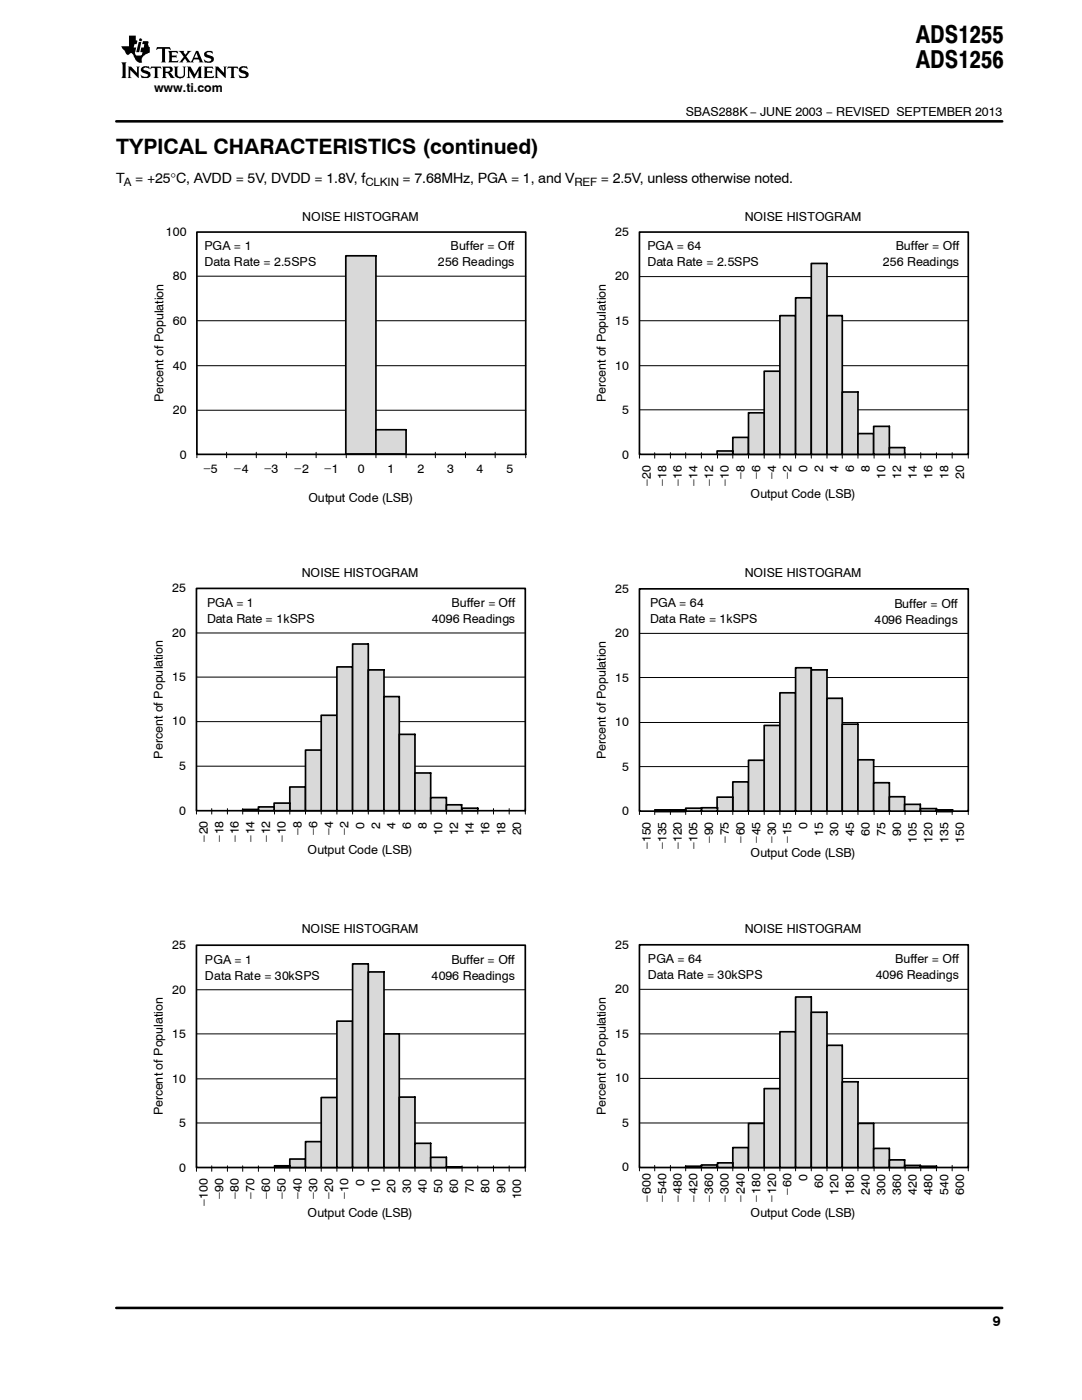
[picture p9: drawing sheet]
<svg xmlns="http://www.w3.org/2000/svg" width="216mm" height="279mm" viewBox="0 0 216 279" stroke-linecap="round" stroke-linejoin="round" font-family="sans-serif">
<path d="M23.2 24.2h176.8" fill="none" stroke="#000" stroke-width=".51"/>
<g fill="#000">
<path d="M27.7 8.4h.5l-.4 2h-.6z"/>
<path d="M27.8 7.8a.33 .33 0 0 1 .4-.1 .33 .33 0 0 1 .1 .5h-.4z" fill-rule="evenodd"/>
<path d="M25.7 7.1h1.4v.9l.3 .1-.1 .7h-.5l-.1 .7h.5l-.2 .8a.55 .55 0 0 0 .2 .8l1.1-.1 .1-.6h-.4v-.2l.2-.7h.5l.1-.7h-.4l.1-.6 1.1 .1-.1 .7 .4 .4v1l-.1 .2-.8 .2-.6 .5-.1 .4v.8l-.6-.1a1.69 1.69 0 0 1-1-1.3l-.5-.5h-.1a.57 .57 0 0 1-1 .2l-.1-.6-.6-.5-.2-.5h1.5z" fill-rule="evenodd"/>
<path d="M33.5 10.2h1.9l.2 .5-.5-.3h-.8v.7l.9-.1v.6l-.1-.2h-.8v.8h1l.3-.3-.1 .5h-2l.3-.3v-1.6z" fill-rule="evenodd"/>
<path d="M35.6 10.2h1.1v.3l.3 .4 .4-.5-.1-.2h.9l-1 1.1 .8 1.1 .2-.1 .9-2.1h.4l.9 2.1 .2 .1h-1h.2l-.2-.5h-.9l-.2 .3 .2 .2h-1.5l.1-.1-.4-.6-.5 .6 .2 .1h-1l.5-.2 .6-.9-.6-.8z" fill-rule="evenodd"/>
<path d="M40.8 10.5l.5-.3h1l.1 .6-.4-.4h-.6l-.2 .2v.2l.5 .2a.82 .82 0 0 1 .8 .4 .82 .82 0 0 1 0 .9l-.4 .2h-1.2l-.3-.6a1.11 1.11 0 0 0 1.2 .3l.4-.2a.87 .87 0 0 0-1-.5l-.5-.5z" fill-rule="evenodd"/>
</g>
<path d="M39.2 10.6l.3 .9h-.7z" fill="#fff"/>
<g fill="#000">
<path d="M24.2 12.4h1l-.1 .2v2.9l.1 .1h-1l.3-.4v-2.3z" fill-rule="evenodd"/>
<path d="M25.5 13.3h.7l1.1 1.3v-1.2l-.1-.1h.7l-.2 .2v2.1l-1.7-1.6v1.4l.2 .2h-.7l.2-.2v-2z" fill-rule="evenodd"/>
<path d="M28.2 13.5h.1a1.15 1.15 0 0 1 1.3-.2l.1-.1 .2 .6-.4-.2a.69 .69 0 0 0-.9 0l.1 .4 .4 .1a.82 .82 0 0 1 .8 .5 .82 .82 0 0 1-.2 .9l-1.4 .1-.3-.7 .7 .4 .8-.1v-.4l-.6-.2a.77 .77 0 0 1-.7-1z" fill-rule="evenodd"/>
<path d="M30.1 13.3h2l.2 .5-.3-.3h-.6v1.9l.3 .2h-1.1l.3-.3v-1.7l-.6-.1-.3 .3z" fill-rule="evenodd"/>
<path d="M32.3 13.3h1.8l.3 .2v.7l-.5 .3 1 1.1-.9-.1-.1-.3a.76 .76 0 0 0-.9-.6v.7l.3 .3h-1l.2-.2v-1.9z" fill-rule="evenodd"/>
<path d="M34.6 13.3h1l-.2 .2v1.5l.2 .3h.7l.3-.1 .1-1.7-.3-.2h.8l-.3 .2v1.3a.95 .95 0 0 1-1.5 .7l-.5-.4v-1.6z" fill-rule="evenodd"/>
<path d="M37.3 13.3h.7l.9 1.5 .8-1.5h.6l-.2 .1v2l.3 .2h-1l.2-.3v-1.2l-.8 1.6-1-1.6v1.1l.2 .4h-.7l.2-.2v-1.9z" fill-rule="evenodd"/>
<path d="M40.6 13.3h1.8l.2 .5-.4-.3-.9 .1v.6h.9l.1-.1v.5l-.3-.1h-.7v.7l1 .1 .5-.2-.2 .5h-2l.2-.2v-2z" fill-rule="evenodd"/>
<path d="M42.8 13.3h.7l1.2 1.3v-1.2l-.2-.1h.8l-.3 .2v2.1l-1.7-1.6v1.4l.3 .2h-.8l.2-.1v-2.1z" fill-rule="evenodd"/>
<path d="M45.5 13.3h1.9l.2 .5-.4-.3-.5 .1v1.7l.2 .3h-.9l.1-.2v-1.9h-.5l-.3 .3z" fill-rule="evenodd"/>
<path d="M47.8 13.5a1.15 1.15 0 0 1 1.4-.2l.1-.1 .1 .6-.3-.2a.69 .69 0 0 0-.9 0l.1 .4 .6 .1a.79 .79 0 0 1 .6 1.1v.1l-.4 .3h-1.3l-.2-.7 .7 .4 .7-.1 .1-.2-.6-.3a.79 .79 0 0 1-.7-1.1z" fill-rule="evenodd"/>
</g>
<path d="M33 13.5l.9 .1a.39 .39 0 0 1-.3 .6l-.6 .1z" fill-rule="evenodd" fill="#fff"/>
<path d="M31.3 9.4h2.6l.2 .5-.1 .1-.3-.3h-.8v2.6l.2 .1h-1l.2-.1v-2.6h-.8l-.3 .3z" fill-rule="evenodd" fill="#000"/>
<path d="M23.2 261h176.8" fill="none" stroke="#000" stroke-width=".51"/>
<path d="M39.3 46.3h65.6v44.4h-65.6z" fill="none" stroke="#000" stroke-width=".34"/>
<g fill="none" stroke="#000" stroke-width=".2">
<path d="M39.3 55.1h65.6M39.3 64h65.6M39.3 73h65.6M39.3 81.9h65.6M39.3 90.3v1.1M45.2 90.3v1.1M51.1 90.3v1.1M57.1 90.3v1.1M63.1 90.3v1.1M69.1 90.3v1.1M75 90.3v1.1M81 90.3v1.1"/>
<path d="M86.9 90.3v1.1M92.9 90.3v1.1M98.8 90.3v1.1M104.9 90.3v1.1"/>
</g>
<path d="M69 51.1h6v39.5h-6z" fill="#d9d9d9"/>
<path d="M69 51.1h6v39.5h-6z" fill="none" stroke="#000" stroke-width=".34"/>
<path d="M75 85.8h6v4.8h-6z" fill="#d9d9d9"/>
<path d="M127.6 46.3h65.6v44.4h-65.6zM75 85.8h6v4.8h-6z" fill="none" stroke="#000" stroke-width=".34"/>
<g fill="none" stroke="#000" stroke-width=".2">
<path d="M127.6 55.2h65.6M127.6 64h65.6M127.6 73h65.6M127.6 81.8h65.6M127.6 90.3v1.1M130.6 90.3v1.1M133.8 90.3v1.1M136.8 90.3v1.1M140 90.3v1.1M143.2 90.3v1.1M146.2 90.3v1.1M149.4 90.3v1.1"/>
<path d="M152.5 90.3v1.1M155.6 90.3v1.1M158.8 90.3v1.1M161.9 90.3v1.1M165 90.3v1.1M168.1 90.3v1.1M171.2 90.3v1.1M174.4 90.3v1.1M177.5 90.3v1.1M180.6 90.3v1.1M183.7 90.3v1.1M186.9 90.3v1.1"/>
<path d="M190 90.3v1.1M193.2 90.3v1.1"/>
</g>
<path d="M146.2 87.3h3.2v3.4h-3.2z" fill="#d9d9d9"/>
<path d="M146.2 87.3h3.2v3.4h-3.2z" fill="none" stroke="#000" stroke-width=".34"/>
<path d="M149.4 82.4h3.2v8.3h-3.2z" fill="#d9d9d9"/>
<path d="M149.4 82.4h3.2v8.3h-3.2z" fill="none" stroke="#000" stroke-width=".34"/>
<path d="M152.5 74.1h3.1v16.6h-3.1z" fill="#d9d9d9"/>
<path d="M152.5 74.1h3.1v16.6h-3.1z" fill="none" stroke="#000" stroke-width=".34"/>
<path d="M155.6 63h3.1v27.7h-3.1z" fill="#d9d9d9"/>
<path d="M155.6 63h3.1v27.7h-3.1z" fill="none" stroke="#000" stroke-width=".34"/>
<path d="M158.7 59.4h3.2v31.3h-3.2z" fill="#d9d9d9"/>
<path d="M158.8 59.4h3.1v31.3h-3.1z" fill="none" stroke="#000" stroke-width=".34"/>
<path d="M161.9 52.6h3.1v38.1h-3.1z" fill="#d9d9d9"/>
<path d="M161.9 52.6h3.1v38.1h-3.1z" fill="none" stroke="#000" stroke-width=".34"/>
<path d="M165 63h3.1v27.7h-3.1z" fill="#d9d9d9"/>
<path d="M165 63h3.1v27.7h-3.1z" fill="none" stroke="#000" stroke-width=".34"/>
<path d="M168.1 78.2h3.1v12.5h-3.1z" fill="#d9d9d9"/>
<path d="M168.1 78.2h3.1v12.5h-3.1z" fill="none" stroke="#000" stroke-width=".34"/>
<path d="M171.2 86.5h3.1v4.2h-3.1z" fill="#d9d9d9"/>
<path d="M171.2 86.5h3.1v4.2h-3.1z" fill="none" stroke="#000" stroke-width=".34"/>
<path d="M174.3 85.1h3.2v5.6h-3.2z" fill="#d9d9d9"/>
<path d="M174.3 85.1h3.2v5.6h-3.2z" fill="none" stroke="#000" stroke-width=".34"/>
<path d="M177.5 89.3h3v1.4h-3z" fill="#d9d9d9"/>
<path d="M177.5 89.3h3v1.4h-3z" fill="none" stroke="#000" stroke-width=".34"/>
<path d="M143.1 90h3.1v.7h-3.1z" fill="#d9d9d9"/>
<path d="M143.1 90h3.1v.7h-3.1zM39.2 117.4h65.6v44.4h-65.6z" fill="none" stroke="#000" stroke-width=".34"/>
<g fill="none" stroke="#000" stroke-width=".2">
<path d="M39.2 126.3h65.6M39.2 135.1h65.6M39.2 144h65.6M39.2 152.9h65.6M39.2 161.4v1.1M42.2 161.4v1.1M45.4 161.4v1.1M48.4 161.4v1.1M51.6 161.4v1.1M54.8 161.4v1.1M57.8 161.4v1.1M61 161.4v1.1"/>
<path d="M64.1 161.4v1.1M67.2 161.4v1.1M70.4 161.4v1.1M73.5 161.4v1.1M76.6 161.4v1.1M79.7 161.4v1.1M82.8 161.4v1.1M86 161.4v1.1M89.1 161.4v1.1M92.2 161.4v1.1M95.3 161.4v1.1M98.5 161.4v1.1"/>
<path d="M101.6 161.4v1.1M104.8 161.4v1.1"/>
</g>
<path d="M57.8 157.1h3.2v4.7h-3.2z" fill="#d9d9d9"/>
<path d="M57.8 157.1h3.2v4.7h-3.2z" fill="none" stroke="#000" stroke-width=".34"/>
<path d="M54.7 160.3h3.1v1.5h-3.1z" fill="#d9d9d9"/>
<path d="M54.7 160.3h3.1v1.5h-3.1z" fill="none" stroke="#000" stroke-width=".34"/>
<path d="M51.6 161h3.1v.8h-3.1z" fill="#d9d9d9"/>
<path d="M51.6 161h3.1v.8h-3.1z" fill="none" stroke="#000" stroke-width=".34"/>
<path d="M61 149.7h3.2v12.1h-3.2z" fill="#d9d9d9"/>
<path d="M61 149.7h3.2v12.1h-3.2z" fill="none" stroke="#000" stroke-width=".34"/>
<path d="M64.1 142.7h3.1v19.1h-3.1z" fill="#d9d9d9"/>
<path d="M64.1 142.7h3.1v19.1h-3.1z" fill="none" stroke="#000" stroke-width=".34"/>
<path d="M67.2 133.1h3.2v28.7h-3.2z" fill="#d9d9d9"/>
<path d="M67.2 133.1h3.2v28.7h-3.2z" fill="none" stroke="#000" stroke-width=".34"/>
<path d="M70.4 128.5h3.1v33.3h-3.1z" fill="#d9d9d9"/>
<path d="M70.4 128.5h3.1v33.3h-3.1z" fill="none" stroke="#000" stroke-width=".34"/>
<path d="M73.5 133.7h3.1v28.1h-3.1z" fill="#d9d9d9"/>
<path d="M73.5 133.7h3.1v28.1h-3.1z" fill="none" stroke="#000" stroke-width=".34"/>
<path d="M76.6 139h3.1v22.8h-3.1z" fill="#d9d9d9"/>
<path d="M76.6 139h3.1v22.8h-3.1z" fill="none" stroke="#000" stroke-width=".34"/>
<path d="M79.7 146.6h3.1v15.2h-3.1z" fill="#d9d9d9"/>
<path d="M79.7 146.6h3.1v15.2h-3.1z" fill="none" stroke="#000" stroke-width=".34"/>
<path d="M82.8 154.3h3.1v7.5h-3.1z" fill="#d9d9d9"/>
<path d="M82.8 154.3h3.1v7.5h-3.1z" fill="none" stroke="#000" stroke-width=".34"/>
<path d="M85.9 159.2h3.2v2.6h-3.2z" fill="#d9d9d9"/>
<path d="M85.9 159.2h3.2v2.6h-3.2z" fill="none" stroke="#000" stroke-width=".34"/>
<path d="M89.1 160.6h3v1.2h-3z" fill="#d9d9d9"/>
<path d="M89.1 160.6h3v1.2h-3z" fill="none" stroke="#000" stroke-width=".34"/>
<path d="M92.2 161.3h3.1v.5h-3.1z" fill="#d9d9d9"/>
<path d="M127.6 117.5h65.6v44.4h-65.6zM48.4 161.5h3.2v.3h-3.2zM92.2 161.3h3.1v.5h-3.1z" fill="none" stroke="#000" stroke-width=".34"/>
<path d="M48.4 161.7h3.2" fill="none" stroke="#d9d9d9" stroke-width=".25"/>
<g fill="none" stroke="#000" stroke-width=".2">
<path d="M127.6 126.4h65.6M127.6 135.2h65.6M127.6 144.2h65.6M127.6 153h65.6M127.6 161.5v1.1M130.6 161.5v1.1M133.8 161.5v1.1M136.8 161.5v1.1M140 161.5v1.1M143.2 161.5v1.1M146.2 161.5v1.1M149.4 161.5v1.1"/>
<path d="M152.5 161.5v1.1M155.6 161.5v1.1M158.8 161.5v1.1M161.9 161.5v1.1M165 161.5v1.1M168.1 161.5v1.1M171.2 161.5v1.1M174.4 161.5v1.1M177.5 161.5v1.1M180.6 161.5v1.1M183.7 161.5v1.1M186.9 161.5v1.1"/>
<path d="M190 161.5v1.1M193.2 161.5v1.1"/>
</g>
<path d="M146.2 156h3.2v5.9h-3.2z" fill="#d9d9d9"/>
<path d="M146.2 156h3.2v5.9h-3.2z" fill="none" stroke="#000" stroke-width=".34"/>
<path d="M143.1 159.1h3.1v2.8h-3.1z" fill="#d9d9d9"/>
<path d="M143.1 159.1h3.1v2.8h-3.1z" fill="none" stroke="#000" stroke-width=".34"/>
<path d="M140 161.2h3.2v.7h-3.2z" fill="#d9d9d9"/>
<path d="M140 161.2h3.2v.7h-3.2z" fill="none" stroke="#000" stroke-width=".34"/>
<path d="M136.8 161.3h3.2v.6h-3.2z" fill="#d9d9d9"/>
<path d="M130.7 161.6h3.1v.4h-3.1zM133.8 161.6h3v.4h-3zM136.8 161.3h3.2v.6h-3.2z" fill="none" stroke="#000" stroke-width=".34"/>
<path d="M130.7 161.8h6.1" fill="none" stroke="#d9d9d9" stroke-width=".34"/>
<path d="M149.4 151.7h3.2v10.2h-3.2z" fill="#d9d9d9"/>
<path d="M149.4 151.7h3.2v10.2h-3.2z" fill="none" stroke="#000" stroke-width=".34"/>
<path d="M152.5 144.8h3.1v17.1h-3.1z" fill="#d9d9d9"/>
<path d="M152.5 144.8h3.1v17.1h-3.1z" fill="none" stroke="#000" stroke-width=".34"/>
<path d="M155.6 138.3h3.1v23.6h-3.1z" fill="#d9d9d9"/>
<path d="M155.6 138.3h3.1v23.6h-3.1z" fill="none" stroke="#000" stroke-width=".34"/>
<path d="M158.7 133.3h3.2v28.6h-3.2z" fill="#d9d9d9"/>
<path d="M158.8 133.3h3.1v28.6h-3.1z" fill="none" stroke="#000" stroke-width=".34"/>
<path d="M161.9 133.7h3.1v28.2h-3.1z" fill="#d9d9d9"/>
<path d="M161.9 133.7h3.1v28.2h-3.1z" fill="none" stroke="#000" stroke-width=".34"/>
<path d="M165 139.4h3.1v22.5h-3.1z" fill="#d9d9d9"/>
<path d="M165 139.4h3.1v22.5h-3.1z" fill="none" stroke="#000" stroke-width=".34"/>
<path d="M168.1 144.5h3.1v17.4h-3.1z" fill="#d9d9d9"/>
<path d="M168.1 144.5h3.1v17.4h-3.1z" fill="none" stroke="#000" stroke-width=".34"/>
<path d="M171.2 151.6h3.1v10.3h-3.1z" fill="#d9d9d9"/>
<path d="M171.2 151.6h3.1v10.3h-3.1z" fill="none" stroke="#000" stroke-width=".34"/>
<path d="M174.3 156.2h3.2v5.7h-3.2z" fill="#d9d9d9"/>
<path d="M174.3 156.2h3.2v5.7h-3.2z" fill="none" stroke="#000" stroke-width=".34"/>
<path d="M177.5 159h3v2.9h-3z" fill="#d9d9d9"/>
<path d="M177.5 159h3v2.9h-3z" fill="none" stroke="#000" stroke-width=".34"/>
<path d="M180.5 160.5h3.1v1.4h-3.1z" fill="#d9d9d9"/>
<path d="M180.5 160.5h3.1v1.4h-3.1z" fill="none" stroke="#000" stroke-width=".34"/>
<path d="M183.6 161.4h3.3v.5h-3.3z" fill="#d9d9d9"/>
<path d="M183.6 161.4h3.3v.5h-3.3zM186.9 161.6h3.2v.4h-3.2zM39.2 188.6h65.6v44.4h-65.6z" fill="none" stroke="#000" stroke-width=".34"/>
<path d="M186.9 161.8h3.2" fill="none" stroke="#d9d9d9" stroke-width=".34"/>
<g fill="none" stroke="#000" stroke-width=".2">
<path d="M39.2 197.5h65.6M39.2 206.3h65.6M39.2 215.3h65.6M39.2 224.1h65.6M39.2 232.7v1.1M42.2 232.7v1.1M45.4 232.7v1.1M48.4 232.7v1.1M51.6 232.7v1.1M54.8 232.7v1.1M57.8 232.7v1.1M61 232.7v1.1"/>
<path d="M64.1 232.7v1.1M67.2 232.7v1.1M70.4 232.7v1.1M73.5 232.7v1.1M76.6 232.7v1.1M79.7 232.7v1.1M82.8 232.7v1.1M86 232.7v1.1M89.1 232.7v1.1M92.2 232.7v1.1M95.3 232.7v1.1M98.5 232.7v1.1"/>
<path d="M101.6 232.7v1.1M104.8 232.7v1.1"/>
</g>
<path d="M57.8 231.3h3.2v1.7h-3.2z" fill="#d9d9d9"/>
<path d="M54.8 232.7h3v.3h-3zM57.8 231.3h3.2v1.7h-3.2z" fill="none" stroke="#000" stroke-width=".34"/>
<path d="M54.8 232.8h3" fill="none" stroke="#d9d9d9" stroke-width=".34"/>
<path d="M61 227.8h3.2v5.2h-3.2z" fill="#d9d9d9"/>
<path d="M61 227.8h3.2v5.2h-3.2z" fill="none" stroke="#000" stroke-width=".34"/>
<path d="M64.1 219h3.1v14h-3.1z" fill="#d9d9d9"/>
<path d="M64.1 219h3.1v14h-3.1z" fill="none" stroke="#000" stroke-width=".34"/>
<path d="M67.2 203.8h3.2v29.2h-3.2z" fill="#d9d9d9"/>
<path d="M67.2 203.8h3.2v29.2h-3.2z" fill="none" stroke="#000" stroke-width=".34"/>
<path d="M70.4 192.4h3.1v40.6h-3.1z" fill="#d9d9d9"/>
<path d="M70.4 192.4h3.1v40.6h-3.1z" fill="none" stroke="#000" stroke-width=".34"/>
<path d="M73.5 194h3.1v39h-3.1z" fill="#d9d9d9"/>
<path d="M73.5 194h3.1v39h-3.1z" fill="none" stroke="#000" stroke-width=".34"/>
<path d="M76.6 206.3h3.1v26.7h-3.1z" fill="#d9d9d9"/>
<path d="M76.6 206.3h3.1v26.7h-3.1z" fill="none" stroke="#000" stroke-width=".34"/>
<path d="M79.7 218.9h3.1v14.1h-3.1z" fill="#d9d9d9"/>
<path d="M79.7 218.9h3.1v14.1h-3.1z" fill="none" stroke="#000" stroke-width=".34"/>
<path d="M82.8 228.2h3.1v4.8h-3.1z" fill="#d9d9d9"/>
<path d="M82.8 228.2h3.1v4.8h-3.1z" fill="none" stroke="#000" stroke-width=".34"/>
<path d="M85.9 231h3.2v2h-3.2z" fill="#d9d9d9"/>
<path d="M127.6 188.6h65.6v44.4h-65.6zM85.9 231h3.2v2h-3.2zM89.1 232.9l3 .1z" fill="none" stroke="#000" stroke-width=".34"/>
<path d="M89.1 233h3" fill="none" stroke="#d9d9d9" stroke-width=".2"/>
<g fill="none" stroke="#000" stroke-width=".2">
<path d="M127.6 197.4h65.6M127.6 206.3h65.6M127.6 215.2h65.6M127.6 224.1h65.6M127.6 232.6v1.1M130.6 232.6v1.1M133.8 232.6v1.1M136.8 232.6v1.1M140 232.6v1.1M143.2 232.6v1.1M146.2 232.6v1.1M149.4 232.6v1.1"/>
<path d="M152.5 232.6v1.1M155.6 232.6v1.1M158.8 232.6v1.1M161.9 232.6v1.1M165 232.6v1.1M168.1 232.6v1.1M171.2 232.6v1.1M174.4 232.6v1.1M177.5 232.6v1.1M180.6 232.6v1.1M183.7 232.6v1.1M186.9 232.6v1.1"/>
<path d="M190 232.6v1.1M193.2 232.6v1.1"/>
</g>
<path d="M146.2 229h3.2v4h-3.2z" fill="#d9d9d9"/>
<path d="M146.2 229h3.2v4h-3.2z" fill="none" stroke="#000" stroke-width=".34"/>
<path d="M143.2 232.1h3v.9h-3z" fill="#d9d9d9"/>
<path d="M143.2 232.1h3v.9h-3z" fill="none" stroke="#000" stroke-width=".34"/>
<path d="M140 232.5h3.1v.5h-3.1z" fill="#d9d9d9"/>
<path d="M136.8 232.7h3.1v.3h-3.1zM140 232.5h3.1v.5h-3.1z" fill="none" stroke="#000" stroke-width=".34"/>
<path d="M136.8 232.9h3.1" fill="none" stroke="#d9d9d9" stroke-width=".25"/>
<path d="M149.4 224.2h3.2v8.8h-3.2z" fill="#d9d9d9"/>
<path d="M149.4 224.2h3.2v8.8h-3.2z" fill="none" stroke="#000" stroke-width=".34"/>
<path d="M152.5 217.3h3.1v15.7h-3.1z" fill="#d9d9d9"/>
<path d="M152.5 217.3h3.1v15.7h-3.1z" fill="none" stroke="#000" stroke-width=".34"/>
<path d="M155.6 205.9h3.1v27.1h-3.1z" fill="#d9d9d9"/>
<path d="M155.6 205.9h3.1v27.1h-3.1z" fill="none" stroke="#000" stroke-width=".34"/>
<path d="M158.7 199h3.2v34h-3.2z" fill="#d9d9d9"/>
<path d="M158.8 199h3.1v34h-3.1z" fill="none" stroke="#000" stroke-width=".34"/>
<path d="M161.9 202h3.1v31h-3.1z" fill="#d9d9d9"/>
<path d="M161.9 202h3.1v31h-3.1z" fill="none" stroke="#000" stroke-width=".34"/>
<path d="M165 208.6h3.1v24.4h-3.1z" fill="#d9d9d9"/>
<path d="M165 208.6h3.1v24.4h-3.1z" fill="none" stroke="#000" stroke-width=".34"/>
<path d="M168.1 215.9h3.1v17.1h-3.1z" fill="#d9d9d9"/>
<path d="M168.1 215.9h3.1v17.1h-3.1z" fill="none" stroke="#000" stroke-width=".34"/>
<path d="M171.2 224.2h3.1v8.8h-3.1z" fill="#d9d9d9"/>
<path d="M171.2 224.2h3.1v8.8h-3.1z" fill="none" stroke="#000" stroke-width=".34"/>
<path d="M174.3 229.2h3.2v3.8h-3.2z" fill="#d9d9d9"/>
<path d="M174.3 229.2h3.2v3.8h-3.2z" fill="none" stroke="#000" stroke-width=".34"/>
<path d="M177.5 231.5h3v1.5h-3z" fill="#d9d9d9"/>
<path d="M177.5 231.5h3v1.5h-3zM180.5 232.6h3.1v.4h-3.1zM183.8 232.7h3.1v.3h-3.1z" fill="none" stroke="#000" stroke-width=".34"/>
<path d="M180.5 232.8h3.1" fill="none" stroke="#d9d9d9" stroke-width=".42"/>
<path d="M183.8 232.9h3.1" fill="none" stroke="#d9d9d9" stroke-width=".25"/>
<g font-size="4.9">
<text x="182.7" y="8.6">ADS1255</text>
<text x="182.7" y="13.5">ADS1256</text>
</g>
<text font-size="4.2" x="23.2" y="30.6">TYPICAL CHARACTERISTICS (continued)</text>
<g font-size="2.8">
<text x="23.2" y="36.6">T</text>
<text x="27" y="36.6">= +25°C, AVDD = 5V, DVDD = 1.8V, f</text>
<text x="80.3" y="36.6">= 7.68MHz, PGA = 1, and V</text>
<text x="119.9" y="36.6">= 2.5V, unless otherwise noted.</text>
<text x="198.1" y="264.7">9</text>
</g>
<g font-size="2.5">
<text x="30.7" y="18.5">www.ti.com</text>
<text x="136.8" y="23.2">SBAS288K− JUNE 2003 − REVISED SEPTEMBER 2013</text>
<text x="33.1" y="47.1">100</text>
<text x="60.3" y="44">NOISE HISTOGRAM</text>
<text x="122.8" y="47.1">25</text>
<text x="148.6" y="44">NOISE HISTOGRAM</text>
<text x="40.8" y="49.9">PGA = 1</text>
<text x="40.8" y="53">Data Rate = 2.5SPS</text>
<text x="87.4" y="53.1">256 Readings</text>
<text x="89.9" y="49.9">Buffer = Off</text>
<text x="129.2" y="50">PGA = 64</text>
<text x="129.2" y="53.2">Data Rate = 2.5SPS</text>
<text x="176.2" y="53.1">256 Readings</text>
<text x="178.7" y="49.9">Buffer = Off</text>
<text x="34.5" y="56">80</text>
<text x="122.8" y="56">20</text>
<text x="34.5" y="64.9">60</text>
<text x="122.8" y="64.9">15</text>
<text x="34.5" y="73.7">40</text>
<text x="122.8" y="73.7">10</text>
<text x="32.6" y="80.3" transform="rotate(-90 32.6 80.3)">Percent of Population</text>
<text x="34.5" y="82.6">20</text>
<text x="120.9" y="80.3" transform="rotate(-90 120.9 80.3)">Percent of Population</text>
<text x="124.1" y="82.6">5</text>
<text x="35.9" y="91.5">0</text>
<text x="40.6" y="94.2">−5</text>
<text x="46.7" y="94.2">−4</text>
<text x="52.7" y="94.2">−3</text>
<text x="58.8" y="94.2">−2</text>
<text x="64.8" y="94.2">−1</text>
<text x="71.4" y="94.3">0</text>
<text x="77.3" y="94.3">1</text>
<text x="83.3" y="94.3">2</text>
<text x="89.2" y="94.3">3</text>
<text x="95.1" y="94.3">4</text>
<text x="101.1" y="94.3">5</text>
<text x="124.1" y="91.5">0</text>
<text x="148.5" y="95.6" transform="rotate(-90 148.5 95.6)">−8</text>
<text x="151.6" y="95.6" transform="rotate(-90 151.6 95.6)">−6</text>
<text x="154.7" y="95.6" transform="rotate(-90 154.7 95.6)">−4</text>
<text x="157.8" y="95.6" transform="rotate(-90 157.8 95.6)">−2</text>
<text x="161.1" y="94.2" transform="rotate(-90 161.1 94.2)">0</text>
<text x="164.3" y="94.2" transform="rotate(-90 164.3 94.2)">2</text>
<text x="167.3" y="94.2" transform="rotate(-90 167.3 94.2)">4</text>
<text x="170.4" y="94.2" transform="rotate(-90 170.4 94.2)">6</text>
<text x="173.6" y="94.2" transform="rotate(-90 173.6 94.2)">8</text>
<text x="176.7" y="95.6" transform="rotate(-90 176.7 95.6)">10</text>
<text x="179.8" y="95.6" transform="rotate(-90 179.8 95.6)">12</text>
<text x="183" y="95.6" transform="rotate(-90 183 95.6)">14</text>
<text x="186.1" y="95.6" transform="rotate(-90 186.1 95.6)">16</text>
<text x="189.2" y="95.6" transform="rotate(-90 189.2 95.6)">18</text>
<text x="192.4" y="95.6" transform="rotate(-90 192.4 95.6)">20</text>
<text x="61.6" y="100.2">Output Code (LSB)</text>
<text x="129.8" y="96.9" transform="rotate(-90 129.8 96.9)">−20</text>
<text x="132.8" y="96.9" transform="rotate(-90 132.8 96.9)">−18</text>
<text x="136" y="96.9" transform="rotate(-90 136 96.9)">−16</text>
<text x="139.1" y="96.9" transform="rotate(-90 139.1 96.9)">−14</text>
<text x="142.2" y="96.9" transform="rotate(-90 142.2 96.9)">−12</text>
<text x="145.4" y="96.9" transform="rotate(-90 145.4 96.9)">−10</text>
<text x="149.8" y="99.5">Output Code (LSB)</text>
<text x="34.4" y="118.2">25</text>
<text x="60.2" y="115.1">NOISE HISTOGRAM</text>
<text x="122.8" y="118.3">25</text>
<text x="148.6" y="115.1">NOISE HISTOGRAM</text>
<text x="41.3" y="121.2">PGA = 1</text>
<text x="41.3" y="124.3">Data Rate = 1kSPS</text>
<text x="86.2" y="124.3">4096 Readings</text>
<text x="90.1" y="121.1">Buffer = Off</text>
<text x="129.7" y="121.2">PGA = 64</text>
<text x="129.7" y="124.3">Data Rate = 1kSPS</text>
<text x="174.5" y="124.5">4096 Readings</text>
<text x="178.5" y="121.2">Buffer = Off</text>
<text x="34.4" y="127.1">20</text>
<text x="122.8" y="127.2">20</text>
<text x="34.4" y="135.9">15</text>
<text x="122.8" y="136.1">15</text>
<text x="34.4" y="144.8">10</text>
<text x="122.8" y="144.9">10</text>
<text x="32.5" y="151.4" transform="rotate(-90 32.5 151.4)">Percent of Population</text>
<text x="35.7" y="153.7">5</text>
<text x="120.9" y="151.5" transform="rotate(-90 120.9 151.5)">Percent of Population</text>
<text x="124.1" y="153.8">5</text>
<text x="35.7" y="162.6">0</text>
<text x="41.4" y="168" transform="rotate(-90 41.4 168)">−20</text>
<text x="44.5" y="168" transform="rotate(-90 44.5 168)">−18</text>
<text x="47.6" y="168" transform="rotate(-90 47.6 168)">−16</text>
<text x="50.7" y="168" transform="rotate(-90 50.7 168)">−14</text>
<text x="53.8" y="168" transform="rotate(-90 53.8 168)">−12</text>
<text x="57" y="168" transform="rotate(-90 57 168)">−10</text>
<text x="60.1" y="166.6" transform="rotate(-90 60.1 166.6)">−8</text>
<text x="63.2" y="166.6" transform="rotate(-90 63.2 166.6)">−6</text>
<text x="66.3" y="166.6" transform="rotate(-90 66.3 166.6)">−4</text>
<text x="69.4" y="166.6" transform="rotate(-90 69.4 166.6)">−2</text>
<text x="72.7" y="165.4" transform="rotate(-90 72.7 165.4)">0</text>
<text x="75.9" y="165.4" transform="rotate(-90 75.9 165.4)">2</text>
<text x="78.9" y="165.4" transform="rotate(-90 78.9 165.4)">4</text>
<text x="82" y="165.4" transform="rotate(-90 82 165.4)">6</text>
<text x="85.2" y="165.4" transform="rotate(-90 85.2 165.4)">8</text>
<text x="88.3" y="166.6" transform="rotate(-90 88.3 166.6)">10</text>
<text x="91.4" y="166.6" transform="rotate(-90 91.4 166.6)">12</text>
<text x="94.6" y="166.6" transform="rotate(-90 94.6 166.6)">14</text>
<text x="97.7" y="166.6" transform="rotate(-90 97.7 166.6)">16</text>
<text x="100.8" y="166.6" transform="rotate(-90 100.8 166.6)">18</text>
<text x="104" y="166.6" transform="rotate(-90 104 166.6)">20</text>
<text x="124.1" y="162.7">0</text>
<text x="161.1" y="165.4" transform="rotate(-90 161.1 165.4)">0</text>
<text x="164.3" y="166.8" transform="rotate(-90 164.3 166.8)">15</text>
<text x="167.3" y="166.8" transform="rotate(-90 167.3 166.8)">30</text>
<text x="170.4" y="166.8" transform="rotate(-90 170.4 166.8)">45</text>
<text x="173.6" y="166.8" transform="rotate(-90 173.6 166.8)">60</text>
<text x="176.7" y="166.8" transform="rotate(-90 176.7 166.8)">75</text>
<text x="179.8" y="166.8" transform="rotate(-90 179.8 166.8)">90</text>
<text x="61.4" y="170.5">Output Code (LSB)</text>
<text x="129.8" y="169.5" transform="rotate(-90 129.8 169.5)">−150</text>
<text x="132.8" y="169.5" transform="rotate(-90 132.8 169.5)">−135</text>
<text x="136" y="169.5" transform="rotate(-90 136 169.5)">−120</text>
<text x="139.1" y="169.5" transform="rotate(-90 139.1 169.5)">−105</text>
<text x="142.2" y="168.1" transform="rotate(-90 142.2 168.1)">−90</text>
<text x="145.4" y="168.1" transform="rotate(-90 145.4 168.1)">−75</text>
<text x="148.5" y="168.1" transform="rotate(-90 148.5 168.1)">−60</text>
<text x="149.8" y="171">Output Code (LSB)</text>
<text x="151.6" y="168.1" transform="rotate(-90 151.6 168.1)">−45</text>
<text x="154.7" y="168.1" transform="rotate(-90 154.7 168.1)">−30</text>
<text x="157.8" y="168.1" transform="rotate(-90 157.8 168.1)">−15</text>
<text x="183" y="168.1" transform="rotate(-90 183 168.1)">105</text>
<text x="186.1" y="168.1" transform="rotate(-90 186.1 168.1)">120</text>
<text x="189.2" y="168.1" transform="rotate(-90 189.2 168.1)">135</text>
<text x="192.4" y="168.1" transform="rotate(-90 192.4 168.1)">150</text>
<text x="34.4" y="189.4">25</text>
<text x="60.2" y="186.3">NOISE HISTOGRAM</text>
<text x="122.8" y="189.3">25</text>
<text x="148.6" y="186.3">NOISE HISTOGRAM</text>
<text x="40.9" y="192.4">PGA = 1</text>
<text x="40.9" y="195.5">Data Rate = 30kSPS</text>
<text x="86.1" y="195.6">4096 Readings</text>
<text x="90.1" y="192.4">Buffer = Off</text>
<text x="129.3" y="192.3">PGA = 64</text>
<text x="129.3" y="195.4">Data Rate = 30kSPS</text>
<text x="174.8" y="195.4">4096 Readings</text>
<text x="178.6" y="192.3">Buffer = Off</text>
<text x="34.4" y="198.3">20</text>
<text x="122.8" y="198.2">20</text>
<text x="34.4" y="207.2">15</text>
<text x="122.8" y="207.1">15</text>
<text x="122.8" y="216">10</text>
<text x="34.4" y="216.1">10</text>
<text x="32.5" y="222.6" transform="rotate(-90 32.5 222.6)">Percent of Population</text>
<text x="35.7" y="225">5</text>
<text x="120.9" y="222.6" transform="rotate(-90 120.9 222.6)">Percent of Population</text>
<text x="124.1" y="224.9">5</text>
<text x="35.7" y="233.8">0</text>
<text x="124.1" y="233.8">0</text>
<text x="44.5" y="239.4" transform="rotate(-90 44.5 239.4)">−90</text>
<text x="47.6" y="239.4" transform="rotate(-90 47.6 239.4)">−80</text>
<text x="50.7" y="239.4" transform="rotate(-90 50.7 239.4)">−70</text>
<text x="53.8" y="239.4" transform="rotate(-90 53.8 239.4)">−60</text>
<text x="57" y="239.4" transform="rotate(-90 57 239.4)">−50</text>
<text x="60.1" y="239.4" transform="rotate(-90 60.1 239.4)">−40</text>
<text x="63.2" y="239.4" transform="rotate(-90 63.2 239.4)">−30</text>
<text x="66.3" y="239.4" transform="rotate(-90 66.3 239.4)">−20</text>
<text x="69.4" y="239.4" transform="rotate(-90 69.4 239.4)">−10</text>
<text x="72.7" y="236.6" transform="rotate(-90 72.7 236.6)">0</text>
<text x="75.9" y="238" transform="rotate(-90 75.9 238)">10</text>
<text x="78.9" y="238" transform="rotate(-90 78.9 238)">20</text>
<text x="82" y="238" transform="rotate(-90 82 238)">30</text>
<text x="85.2" y="238" transform="rotate(-90 85.2 238)">40</text>
<text x="88.3" y="238" transform="rotate(-90 88.3 238)">50</text>
<text x="91.4" y="238" transform="rotate(-90 91.4 238)">60</text>
<text x="94.6" y="238" transform="rotate(-90 94.6 238)">70</text>
<text x="97.7" y="238" transform="rotate(-90 97.7 238)">80</text>
<text x="100.8" y="238" transform="rotate(-90 100.8 238)">90</text>
<text x="104" y="239.4" transform="rotate(-90 104 239.4)">100</text>
<text x="129.8" y="239.9" transform="rotate(-90 129.8 239.9)">−600</text>
<text x="132.8" y="239.9" transform="rotate(-90 132.8 239.9)">−540</text>
<text x="136" y="239.9" transform="rotate(-90 136 239.9)">−480</text>
<text x="139.1" y="239.9" transform="rotate(-90 139.1 239.9)">−420</text>
<text x="142.2" y="239.9" transform="rotate(-90 142.2 239.9)">−360</text>
<text x="145.4" y="239.9" transform="rotate(-90 145.4 239.9)">−300</text>
<text x="148.5" y="239.9" transform="rotate(-90 148.5 239.9)">−240</text>
<text x="151.6" y="239.9" transform="rotate(-90 151.6 239.9)">−180</text>
<text x="154.7" y="239.9" transform="rotate(-90 154.7 239.9)">−120</text>
<text x="157.8" y="238.4" transform="rotate(-90 157.8 238.4)">−60</text>
<text x="161.1" y="235.7" transform="rotate(-90 161.1 235.7)">0</text>
<text x="164.3" y="237.1" transform="rotate(-90 164.3 237.1)">60</text>
<text x="167.3" y="238.4" transform="rotate(-90 167.3 238.4)">120</text>
<text x="170.4" y="238.4" transform="rotate(-90 170.4 238.4)">180</text>
<text x="173.6" y="238.4" transform="rotate(-90 173.6 238.4)">240</text>
<text x="176.7" y="238.4" transform="rotate(-90 176.7 238.4)">300</text>
<text x="179.8" y="238.4" transform="rotate(-90 179.8 238.4)">360</text>
<text x="183" y="238.4" transform="rotate(-90 183 238.4)">420</text>
<text x="186.1" y="238.4" transform="rotate(-90 186.1 238.4)">480</text>
<text x="189.2" y="238.4" transform="rotate(-90 189.2 238.4)">540</text>
<text x="192.4" y="238.4" transform="rotate(-90 192.4 238.4)">600</text>
<text x="41.4" y="240.7" transform="rotate(-90 41.4 240.7)">−100</text>
<text x="61.4" y="242.9">Output Code (LSB)</text>
<text x="149.8" y="242.8">Output Code (LSB)</text>
</g>
<g font-size="2.3">
<text x="24.7" y="37.2">A</text>
<text x="72.9" y="37.2">CLKIN</text>
<text x="114.6" y="37.2">REF</text>
</g>
</svg>
